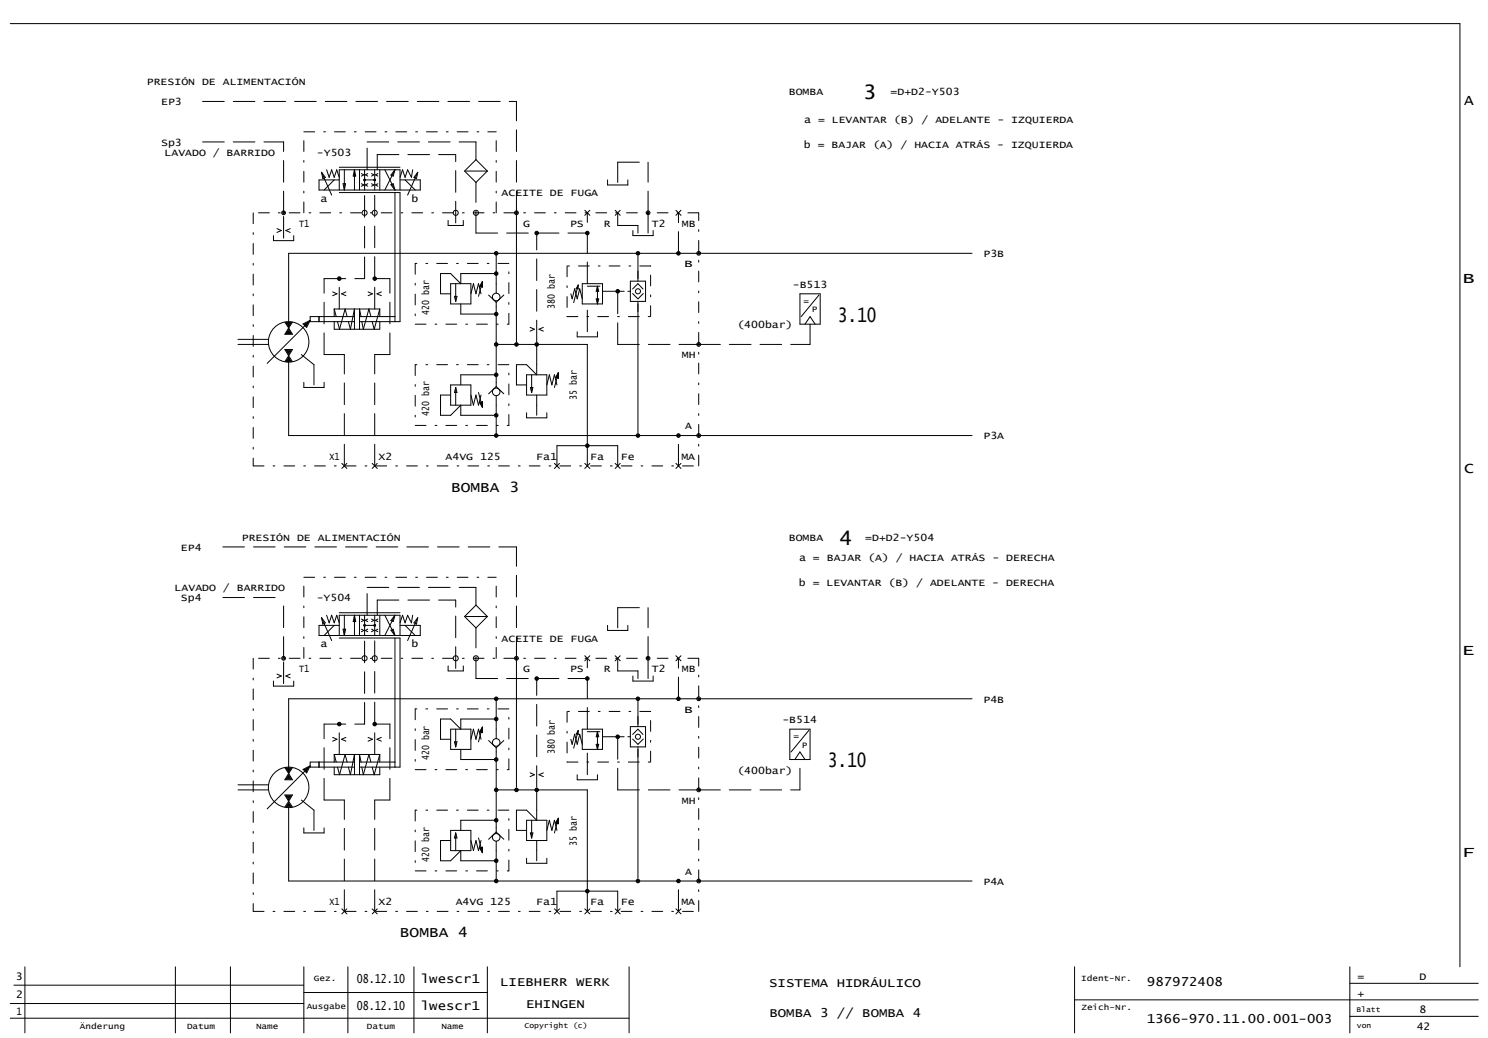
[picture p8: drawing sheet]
<svg xmlns="http://www.w3.org/2000/svg" width="582mm" height="406mm" viewBox="0 0 582 406" stroke-linecap="round" stroke-linejoin="round" font-family="sans-serif">
<g fill="none" stroke="#000" stroke-width=".39">
<path d="M4 9.2h567v369M125.8 67.4l1.5 2-1 .5zM125.8 67.4l3.9 8.9M127.8 66.4l.9 3 1-3 1 3 1-3 1 3M130.7 70.4l-3.9 3.9M132.7 70.4h-7.9v3.9h39.6v-3.9h-7.9M132.7 74.3v-7.9h23.8v7.9M132.7 75.3h23.8v50.5h-15.9M132.7 65.4h23.8M134.2 71.9h1l-.5 2.4zM134.7 66.4v7.9M138.6 66.4v7.9"/>
<path d="M138.6 66.4l.5 2.5h-1zM140.6 66.4v7.9M141.4 67.9l.9 .5-.9 .5M141.4 71.9l.9 .4-.9 .5M142.6 66.4v7.9M142.6 70.4h4M143.8 67.9l-.9 .5 .9 .5M143.8 71.9l-.9 .4 .9 .5M145.3 67.9l1 .5-1 .5M145.3 71.9l1 .4-1 .5M146.6 66.4v7.9M147.8 67.9l-.9 .5 .9 .5"/>
<path d="M147.8 71.9l-.9 .4 .9 .5M148.5 66.4v7.9M150.5 66.4l4 7.9M152.9 72.3l.9-.4 .7 2.4zM154.5 75.3v50.5M154.5 66.4l-.7 2.5-.9-.4zM154.5 66.4l-4 7.9M158.4 70.4l4 3.9M161.4 66.4l-.5 3-1.5-3-1 3-.9-3-1 3M163.4 67.4l-.5 2.5-1-.5zM163.4 67.4l-4 8.9M186.2 62.4l4.4 4.5-4.4 4.5-4.5-4.5z"/>
<path d="M237.6 70.4v1.9h8v-1.9M107 92.1v2h7.9v-2M108.3 89.4l1.7 .8-1.7 .7M113.5 89.4l-1.7 .8 1.7 .7M175.3 86.2v2h5.9v-2M194.1 99.1v15.6M202 83.2v50.5M228.7 82.2l2 2M230.7 82.2l-2 2M240.6 82.2l2 2M242.6 82.2l-2 2M247.5 90.2v1.9h8v-1.9"/>
<path d="M264.4 82.2l1.9 2M266.3 82.2l-1.9 2M380.2 99.1h-267.3v29.2M130.1 114.2l1.7 .7-1.7 .8M135.3 114.2l-1.7 .7 1.7 .8M144 114.2l1.7 .7-1.7 .8M149.2 114.2l-1.7 .7 1.7 .8M176.3 111h7.9v7.9h-7.9zM177.7 115.9h1l-.5 2zM178.2 111v6.9M180.2 118.9v3.9h13.9M184.2 114.9l1-3.9 1 3.9 .9-3.9 1 3.9"/>
<path d="M188.7 110.2v2.1l-1.1-.3zM188.7 110.2l-1.6 5.7M188.7 110.2l-.9 1.8 .8 .2-.1-1.4-.4 1.1 .4 .1-.1-.7M191.1 115.4l3 2.8M194.1 107h-13.9v4M194.1 118.2v33M197 115.4l-2.9 2.8M223.3 114.9l.5 2 1-4 1 4 1-4 .9 4M226.2 111.6l-.8 1.2 .8 .2v-1.5l-1.8 6.9M227.7 111h8v7.9h-8zM229.7 111.9h5M233.2 116.9h1l-.5 2z"/>
<path d="M233.7 111.9v7M233.7 111.9l.5 2h-1zM245.6 113.9h1M246.6 110h5.9v7.9h-5.9zM247.4 114.8l2.1 2.1 2.1-2.1M247.4 113l2.1-2 2 2M249.5 100.1v9.9M249.5 117.9v51.5M312.9 114.9h7.9v11.9h-7.9zM320.3 115.4l-6.9 8.4M93.1 134.7h11.9M93.1 132.7h11.9"/>
<path d="M111.4 136.7h3l-1.5 2.5zM111.4 126l1.5 2.3M111.8 126.1h2.2l-1.1 1.7zM111.9 137h2l-1 1.6zM112.3 126.4h1.2l-.6 .8zM112.4 137.3h1l-.5 .7zM112.7 137.5l.2 .2 .2-.2h-.3M112.8 126.7h.2zM112.9 139.8l1 1.6h-2zM112.9 128.3l1.5 2.5h-3zM112.9 128.9l1 1.6h-2zM112.9 129.5l.5 .7h-1z"/>
<path d="M112.9 129.8l.2 .2h-.4zM112.9 139.2l1.5 2.3M112.9 139.2l-1.5 2.3M114.4 126l-1.5 2.3M118.5 126.7l2.8-1.4-1.4 2.8zM119 126.8l1.6-.8-.8 1.6zM119.5 126.9l.4-.2-.2 .5zM121.3 125.3l-16.8 16.8M124.8 123.8v2M130.7 125.8v3h17.8v-3M130.7 120.9v2.9M130.7 120.9l.8 2.9"/>
<path d="M130.7 120.9h17.8M135.8 123.8l-.8-2.9-2.2 7.9-.8-3M136.3 125.8l.8 3 1.5-7.9v7.9M138.6 123.8h-17.3v2h17.3M140.6 123.8h13.9M141.2 123.8l-.6-2.9v7.9M145.1 123.8l-.8-2.9-2.2 7.9-.6-3M148.5 120.9v2.9M148.5 120.9l-2.1 7.9-.8-3M194.1 134.7h35.6v47.5M207.3 128l1.7 .8-1.7 .7M209.9 134.7v11.9"/>
<path d="M212.5 128l-1.7 .8 1.7 .7M225.8 129.8v1.9h7.9v-1.9M314.9 126.8l1.9-3 2 3M112.9 141.6v28.8h267.3M112.9 140.3l.5 .8h-1zM112.9 140.6l.2 .3h-.4zM118.8 149.6v1.9h8v-1.9M176.3 150.6h7.9v7.9h-7.9zM178.2 151.5v7M178.2 151.5l.5 2h-1zM180.2 158.5v3.9h13.9M184.2 154.5l1 4 1-4 .9 4 1-4"/>
<path d="M187.1 153.5l1.6 5.8M187.6 157.4l1.1-.3v2.2zM188.4 158.1l.1-.6-.4 .1 .4 1 .1-1.3-.8 .2 .9 1.8M194.1 146.6h-13.9v4M194.1 154.8v15.6M194.1 151.2l2.9 2.8M194.1 151.2l-3 2.8M206 146.6h7.9v7.9h-7.9zM207.4 151.5h1l-.5 2zM207.9 146.6v6.9M209.9 154.5v7.9M213.9 150.6l1-4 1 4 .9-4 1 4"/>
<path d="M218.4 145.8v2.2l-1.1-.3zM218.4 145.8l-1.6 5.7M218.4 145.8l-.9 1.8 .8 .2-.1-1.4-.4 1.1 .4 .1-.1-.6M206 161.4v2h7.9v-2M133.7 181.2l2 2M135.7 181.2l-2 2M145.6 181.2l2 2M147.6 181.2l-2 2M216.8 181.2l2 2M217.8 182.2v-7.9h23.8v7.9M218.8 181.2l-2 2M228.7 181.2l2 2"/>
<path d="M230.7 181.2l-2 2M240.6 181.2l2 2M242.6 181.2l-2 2M264.4 181.2l1.9 2M266.3 181.2l-1.9 2M132.7 239.7h23.8M186.2 236.7l4.4 4.4-4.4 4.5-4.5-4.5zM125.8 241.6l1.5 2-1 .5zM125.8 241.6l3.9 8.9M127.8 240.6l.9 3 1-3 1 3 1-3 1 3M130.7 244.6l-3.9 4M132.7 244.6h-7.9v4h39.6v-4h-7.9"/>
<path d="M132.7 248.6v-8h23.8v8M132.7 249.6h23.8v50.4h-15.9M134.2 246.1h1l-.5 2.5zM134.7 240.6v8M138.6 240.6v8M138.6 240.6l.5 2.5h-1zM140.6 240.6v8M141.4 242.1l.9 .5-.9 .5M141.4 246.1l.9 .5-.9 .5M142.6 244.6h4M142.6 240.6v8M143.8 242.1l-.9 .5 .9 .5"/>
<path d="M143.8 246.1l-.9 .5 .9 .5M145.3 242.1l1 .5-1 .5M145.3 246.1l1 .5-1 .5M146.6 240.6v8M147.8 242.1l-.9 .5 .9 .5M147.8 246.1l-.9 .5 .9 .5M148.5 240.6v8M150.5 240.6l4 8M152.9 246.5l.9-.4 .7 2.5zM154.5 240.6l-.7 2.5-.9-.4zM154.5 240.6l-4 8M154.5 249.6v50.4"/>
<path d="M158.4 244.6l4 4M161.4 240.6l-.5 3-1.5-3-1 3-.9-3-1 3M163.4 241.6l-.5 2.5-1-.5zM163.4 241.6l-4 8.9M202 257.5v50.5M228.7 256.5l2 2M230.7 256.5l-2 2M237.6 244.6v2h8v-2M240.6 256.5l2 2M242.6 256.5l-2 2M264.4 256.5l1.9 2M266.3 256.5l-1.9 2"/>
<path d="M107 266.4v2h7.9v-2M108.3 263.7l1.7 .7-1.7 .8M113.5 263.7l-1.7 .7 1.7 .8M175.3 260.4v2h5.9v-2M194.1 273.3v15.6M247.5 264.4v2h8v-2M249.5 274.3v9.9M380.2 273.3h-267.3v29.2M121.3 299.6l-16.8 16.8M124.8 298.1v1.9M130.1 288.4l1.7 .8-1.7 .7M130.7 295.1v3"/>
<path d="M130.7 295.1l.8 3M130.7 295.1h17.8M135.3 288.4l-1.7 .8 1.7 .7M135.8 298.1l-.8-3-2.2 7.9-.8-3M138.6 298.1h-17.3v1.9h17.3M140.6 298.1h13.9M141.2 298.1l-.6-3v7.9M144 288.4l1.7 .8-1.7 .7M145.1 298.1l-.8-3-2.2 7.9-.6-3M148.5 295.1v3M148.5 295.1l-2.1 7.9-.8-3M149.2 288.4l-1.7 .8 1.7 .7"/>
<path d="M176.3 285.2h7.9v7.9h-7.9zM177.7 290.1h1l-.5 2zM178.2 285.2v6.9M180.2 293.1v4h13.9M184.2 289.2l1-4 1 4 .9-4 1 4M188.7 284.4v2.2l-1.1-.3zM188.7 284.4l-1.6 5.7M188.7 284.4l-.9 1.8 .8 .2-.1-1.4-.4 1.1 .4 .1-.1-.6M191.1 289.7l3 2.8M194.1 281.2h-13.9v4M194.1 292.5v32.9M197 289.7l-2.9 2.8"/>
<path d="M223.3 289.2l.5 1.9 1-3.9 1 3.9 1-3.9 .9 3.9M226.2 285.8l-.8 1.3 .8 .2v-1.6l-1.8 6.9M227.7 285.2h8v7.9h-8zM229.7 286.2h5M233.2 291.1h1l-.5 2zM233.7 286.2l.5 2h-1zM233.7 286.2v6.9M245.6 288.2h1M246.6 284.2h5.9v7.9h-5.9zM247.4 289.1l2.1 2 2.1-2M247.4 287.3l2.1-2.1 2 2.1M249.5 292.1v51.5"/>
<path d="M308.9 285.2h7.9v11.9h-7.9zM310.9 297.1l2-3 2 3M316.3 285.7l-6.9 8.4M93.1 309h11.9M93.1 307h11.9M111.4 310.9h3l-1.5 2.5zM111.4 300.2l1.5 2.3M111.8 300.3h2.2l-1.1 1.7zM111.9 311.2h2l-1 1.6zM112.3 300.6h1.2l-.6 .8zM112.4 311.5h1l-.5 .7zM112.7 311.7l.2 .2 .2-.2h-.3"/>
<path d="M112.7 304.2l.2-.2 .2 .2zM112.8 300.9h.2zM112.9 315.9v28.7h267.3M112.9 314l1 1.6h-2zM112.9 314.5l.5 .8h-1zM112.9 314.8l.2 .3h-.4zM112.9 302.5l1.5 2.5h-3zM112.9 303.1l1 1.6h-2zM112.9 303.7l.5 .7h-1zM112.9 313.4l1.5 2.3M112.9 313.4l-1.5 2.3M114.4 300.2l-1.5 2.3"/>
<path d="M118.5 300.9l2.8-1.3-1.4 2.7zM119 301l1.6-.8-.8 1.6zM119.5 301.1l.4-.2-.2 .5zM130.7 300v3h17.8v-3M136.3 300l.8 3 1.5-7.9v7.9M194.1 309h35.6v47.5M207.3 302.3l1.7 .7-1.7 .8M209.9 309v11.8M212.5 302.3l-1.7 .7 1.7 .8M225.8 303v2h7.9v-2M118.8 323.8v2h8v-2M176.3 324.8h7.9v7.9h-7.9z"/>
<path d="M178.2 325.8v6.9M178.2 325.8l.5 2h-1zM180.2 332.7v4h13.9M184.2 328.8l1 3.9 1-3.9 .9 3.9 1-3.9M187.1 327.8l1.6 5.7M187.6 331.7l1.1-.4v2.2zM188.4 332.4l.1-.7-.4 .1 .4 1.1 .1-1.4-.8 .2 .9 1.8M194.1 320.8h-13.9v4M194.1 329v15.6M194.1 325.4l2.9 2.9M194.1 325.4l-3 2.9M206 320.8h7.9v8h-7.9z"/>
<path d="M206 335.7v2h7.9v-2M207.4 325.8h1l-.5 2zM207.9 320.8v7M209.9 328.8v7.9M213.9 324.8l1-4 1 4 .9-4 1 4M218.4 320v2.2l-1.1-.3zM218.4 320l-1.6 5.8M218.4 320l-.9 1.8 .8 .3-.1-1.4-.4 1 .4 .1-.1-.6M133.7 355.5l2 2M135.7 355.5l-2 2M145.6 355.5l2 2M147.6 355.5l-2 2"/>
<path d="M216.8 355.5l2 2M217.8 356.5v-7.9h23.8v7.9M218.8 355.5l-2 2M228.7 355.5l2 2M230.7 355.5l-2 2M240.6 355.5l2 2M242.6 355.5l-2 2M264.4 355.5l1.9 2M266.3 355.5l-1.9 2M9.7 378.2v25.8M68.6 378.2v25.8M90.1 378.2v25.8"/>
<path d="M118.8 378.2v25.8M136.1 378.2v25.8M161.9 378.2v25.8M190.6 378.2v25.8M246.1 378.2v25.8M420.3 378.2v25.8M528 378.2v25.8M4 398.3h242.1M4 392.5h114.8M5.4 385.3h113.4M118.8 388.2h71.8M420.3 391.1h157.9"/>
<path d="M528 397.5h50.2M528 384.6h50.2"/>
<circle cx="142.6" cy="70.4" r=".35"/>
<circle cx="142.6" cy="70.4" r=".1"/>
<circle cx="142.6" cy="70.4" r=".25"/>
<circle cx="146.6" cy="70.4" r=".35"/>
<circle cx="146.6" cy="70.4" r=".25"/>
<circle cx="146.6" cy="70.4" r=".1"/>
<circle cx="110.9" cy="83.2" r=".74"/>
<circle cx="110.9" cy="83.2" r=".37"/>
<circle cx="142.6" cy="83.2" r=".99"/>
<circle cx="146.6" cy="83.2" r=".99"/>
<circle cx="178.2" cy="83.2" r=".99"/>
<circle cx="186.2" cy="83.2" r=".99"/>
<circle cx="194.1" cy="99.1" r=".69"/>
<circle cx="194.1" cy="99.1" r=".5"/>
<circle cx="194.1" cy="99.1" r=".2"/>
<circle cx="202" cy="83.2" r=".74"/>
<circle cx="202" cy="83.2" r=".37"/>
<circle cx="209.9" cy="91.2" r=".69"/>
<circle cx="209.9" cy="91.2" r=".5"/>
<circle cx="209.9" cy="91.2" r=".2"/>
<circle cx="229.7" cy="91.2" r=".69"/>
<circle cx="229.7" cy="91.2" r=".5"/>
<circle cx="229.7" cy="91.2" r=".2"/>
<circle cx="249.5" cy="99.1" r=".5"/>
<circle cx="249.5" cy="99.1" r=".69"/>
<circle cx="249.5" cy="99.1" r=".2"/>
<circle cx="253.5" cy="83.2" r=".74"/>
<circle cx="253.5" cy="83.2" r=".37"/>
<circle cx="265.4" cy="99.1" r=".5"/>
<circle cx="265.4" cy="99.1" r=".69"/>
<circle cx="265.4" cy="99.1" r=".2"/>
<circle cx="273.3" cy="99.1" r=".74"/>
<circle cx="273.3" cy="99.1" r=".37"/>
<circle cx="132.7" cy="109" r=".5"/>
<circle cx="132.7" cy="109" r=".69"/>
<circle cx="132.7" cy="109" r=".2"/>
<circle cx="146.6" cy="109" r=".5"/>
<circle cx="146.6" cy="109" r=".69"/>
<circle cx="146.6" cy="109" r=".2"/>
<circle cx="194.1" cy="116.2" r="1.49"/>
<circle cx="194.1" cy="107" r=".69"/>
<circle cx="194.1" cy="107" r=".5"/>
<circle cx="194.1" cy="107" r=".2"/>
<circle cx="241.6" cy="113.9" r=".5"/>
<circle cx="241.6" cy="113.9" r=".69"/>
<circle cx="241.6" cy="113.9" r=".2"/>
<circle cx="249.5" cy="113.9" r=".99"/>
<circle cx="112.9" cy="133.7" r="7.9"/>
<circle cx="194.1" cy="134.7" r=".69"/>
<circle cx="194.1" cy="122.8" r=".69"/>
<circle cx="194.1" cy="122.8" r=".5"/>
<circle cx="194.1" cy="134.7" r=".5"/>
<circle cx="194.1" cy="122.8" r=".2"/>
<circle cx="194.1" cy="134.7" r=".2"/>
<circle cx="202" cy="134.7" r=".69"/>
<circle cx="202" cy="134.7" r=".5"/>
<circle cx="202" cy="134.7" r=".2"/>
<circle cx="209.9" cy="134.7" r=".69"/>
<circle cx="209.9" cy="134.7" r=".5"/>
<circle cx="209.9" cy="134.7" r=".2"/>
<circle cx="273.3" cy="134.7" r=".37"/>
<circle cx="273.3" cy="134.7" r=".74"/>
<circle cx="194.1" cy="153.3" r="1.49"/>
<circle cx="194.1" cy="146.6" r=".69"/>
<circle cx="194.1" cy="146.6" r=".5"/>
<circle cx="194.1" cy="146.6" r=".2"/>
<circle cx="194.1" cy="162.4" r=".69"/>
<circle cx="194.1" cy="170.4" r=".69"/>
<circle cx="194.1" cy="162.4" r=".5"/>
<circle cx="194.1" cy="170.4" r=".5"/>
<circle cx="194.1" cy="170.4" r=".2"/>
<circle cx="194.1" cy="162.4" r=".2"/>
<circle cx="229.7" cy="174.3" r=".69"/>
<circle cx="229.7" cy="174.3" r=".5"/>
<circle cx="229.7" cy="174.3" r=".2"/>
<circle cx="249.5" cy="170.4" r=".5"/>
<circle cx="249.5" cy="170.4" r=".69"/>
<circle cx="249.5" cy="170.4" r=".2"/>
<circle cx="265.4" cy="170.4" r=".5"/>
<circle cx="265.4" cy="170.4" r=".69"/>
<circle cx="265.4" cy="170.4" r=".2"/>
<circle cx="273.3" cy="170.4" r=".37"/>
<circle cx="273.3" cy="170.4" r=".74"/>
<circle cx="110.9" cy="257.5" r=".74"/>
<circle cx="110.9" cy="257.5" r=".37"/>
<circle cx="142.6" cy="257.5" r=".99"/>
<circle cx="142.6" cy="244.6" r=".35"/>
<circle cx="142.6" cy="244.6" r=".25"/>
<circle cx="142.6" cy="244.6" r=".1"/>
<circle cx="146.6" cy="257.5" r=".99"/>
<circle cx="146.6" cy="244.6" r=".35"/>
<circle cx="146.6" cy="244.6" r=".25"/>
<circle cx="146.6" cy="244.6" r=".1"/>
<circle cx="178.2" cy="257.5" r=".99"/>
<circle cx="186.2" cy="257.5" r=".99"/>
<circle cx="202" cy="257.5" r=".74"/>
<circle cx="202" cy="257.5" r=".37"/>
<circle cx="253.5" cy="257.5" r=".74"/>
<circle cx="253.5" cy="257.5" r=".37"/>
<circle cx="194.1" cy="273.3" r=".69"/>
<circle cx="194.1" cy="273.3" r=".5"/>
<circle cx="194.1" cy="273.3" r=".2"/>
<circle cx="209.9" cy="265.4" r=".69"/>
<circle cx="209.9" cy="265.4" r=".5"/>
<circle cx="209.9" cy="265.4" r=".2"/>
<circle cx="229.7" cy="265.4" r=".69"/>
<circle cx="229.7" cy="265.4" r=".5"/>
<circle cx="229.7" cy="265.4" r=".2"/>
<circle cx="249.5" cy="273.3" r=".5"/>
<circle cx="249.5" cy="273.3" r=".69"/>
<circle cx="249.5" cy="273.3" r=".2"/>
<circle cx="265.4" cy="273.3" r=".5"/>
<circle cx="265.4" cy="273.3" r=".69"/>
<circle cx="265.4" cy="273.3" r=".2"/>
<circle cx="273.3" cy="273.3" r=".37"/>
<circle cx="273.3" cy="273.3" r=".74"/>
<circle cx="132.7" cy="283.2" r=".5"/>
<circle cx="132.7" cy="283.2" r=".69"/>
<circle cx="132.7" cy="283.2" r=".2"/>
<circle cx="146.6" cy="283.2" r=".5"/>
<circle cx="146.6" cy="283.2" r=".69"/>
<circle cx="146.6" cy="283.2" r=".2"/>
<circle cx="194.1" cy="290.4" r="1.49"/>
<circle cx="194.1" cy="281.2" r=".69"/>
<circle cx="194.1" cy="297.1" r=".69"/>
<circle cx="194.1" cy="281.2" r=".5"/>
<circle cx="194.1" cy="297.1" r=".5"/>
<circle cx="194.1" cy="297.1" r=".2"/>
<circle cx="194.1" cy="281.2" r=".2"/>
<circle cx="241.6" cy="288.2" r=".5"/>
<circle cx="241.6" cy="288.2" r=".69"/>
<circle cx="241.6" cy="288.2" r=".2"/>
<circle cx="249.5" cy="288.2" r=".99"/>
<circle cx="112.9" cy="308" r="7.9"/>
<circle cx="194.1" cy="309" r=".69"/>
<circle cx="194.1" cy="309" r=".5"/>
<circle cx="194.1" cy="309" r=".2"/>
<circle cx="202" cy="309" r=".69"/>
<circle cx="202" cy="309" r=".5"/>
<circle cx="202" cy="309" r=".2"/>
<circle cx="209.9" cy="309" r=".69"/>
<circle cx="209.9" cy="309" r=".5"/>
<circle cx="209.9" cy="309" r=".2"/>
<circle cx="273.3" cy="309" r=".37"/>
<circle cx="273.3" cy="309" r=".74"/>
<circle cx="194.1" cy="327.5" r="1.49"/>
<circle cx="194.1" cy="336.7" r=".69"/>
<circle cx="194.1" cy="320.8" r=".69"/>
<circle cx="194.1" cy="336.7" r=".5"/>
<circle cx="194.1" cy="320.8" r=".5"/>
<circle cx="194.1" cy="320.8" r=".2"/>
<circle cx="194.1" cy="336.7" r=".2"/>
<circle cx="194.1" cy="344.6" r=".69"/>
<circle cx="194.1" cy="344.6" r=".5"/>
<circle cx="194.1" cy="344.6" r=".2"/>
<circle cx="229.7" cy="348.6" r=".69"/>
<circle cx="229.7" cy="348.6" r=".5"/>
<circle cx="229.7" cy="348.6" r=".2"/>
<circle cx="249.5" cy="344.6" r=".5"/>
<circle cx="249.5" cy="344.6" r=".69"/>
<circle cx="249.5" cy="344.6" r=".2"/>
<circle cx="265.4" cy="344.6" r=".5"/>
<circle cx="265.4" cy="344.6" r=".69"/>
<circle cx="265.4" cy="344.6" r=".2"/>
<circle cx="273.3" cy="344.6" r=".74"/>
<circle cx="273.3" cy="344.6" r=".37"/>
</g>
<g fill="none" stroke="#000" stroke-width=".39" stroke-dasharray="8.5 3.5">
<path d="M79.2 39.7h122.8M79.2 55.5h31.7M143.6 55.5h42.6M143.6 66.4v-10.9M147.6 66.4v-5.9M147.6 60.5h30.6M186.2 62.4v-6.9M190.6 66.9h-8.9M241.6 71.4v-8M241.6 63.4h11.9M110.9 93.1v-9.9M110.9 83.2v-27.7"/>
<path d="M178.2 87.2v-26.7M186.2 91.2v-19.8M186.2 91.2h43.5M202 83.2v-43.5M241.6 88.2v-5M241.6 88.2h7.9M249.5 91.2v-3M253.5 91.2v-8M253.5 83.2v-19.8M265.4 99.1v-15.9M126.8 109h15.8M142.6 109v-33.7"/>
<path d="M146.6 109h5.9M172.3 114.9v-7.9M172.3 107h4M176.3 107l3.9 4M176.3 114.9h-4M229.7 111v-27.8M235.7 113.9h9.9M117.8 138.7l5 3.9M126.8 138.7v-29.7M126.8 138.7h7.9M132.7 120.9v-11.9M146.6 120.9v-45.6"/>
<path d="M146.6 138.7h5.9M152.5 138.7v-29.7M209.9 133.7v-42.5M229.7 129.8v-10.9M241.6 134.7v-20.8M241.6 134.7h31.7M273.3 134.7h43.5M316.8 134.7v-7.9M122.8 150.6v-8M172.3 154.5v7.9M176.3 154.5h-4M202 150.6v-8"/>
<path d="M202 142.6h4M206 142.6l3.9 4M206 150.6h-4M172.3 162.4h4M176.3 162.4l3.9-3.9M134.7 182.2v-43.5M146.6 182.2v-43.5M265.4 182.2v-11.8M87.2 213.9h114.8M87.2 233.7h23.7M143.6 229.8h42.6M147.6 234.7h30.6"/>
<path d="M186.2 236.7v-6.9M241.6 237.7h11.9M110.9 257.5v-23.8M143.6 240.6v-10.8M147.6 240.6v-5.9M190.6 241.1h-8.9M202 257.5v-43.6M241.6 245.6v-7.9M253.5 257.5v-19.8M110.9 267.4v-9.9M178.2 261.4v-26.7M186.2 265.4v-19.8"/>
<path d="M186.2 265.4h43.5M241.6 262.4v-4.9M241.6 262.4h7.9M249.5 265.4v-3M253.5 265.4v-7.9M265.4 273.3v-15.8M126.8 283.2h15.8M132.7 295.1v-11.9M142.6 283.2v-33.6M146.6 295.1v-45.5M146.6 283.2h5.9M172.3 289.2v-8"/>
<path d="M172.3 281.2h4M176.3 281.2l3.9 4M176.3 289.2h-4M229.7 285.2v-27.7M235.7 288.2h9.9M117.8 312.9l5 4M126.8 312.9v-29.7M126.8 312.9h7.9M146.6 312.9h5.9M152.5 312.9v-29.7M202 316.9h4M206 316.9l3.9 3.9"/>
<path d="M209.9 308v-42.6M229.7 303v-9.9M241.6 309v-20.8M241.6 309h31.7M273.3 309h39.6M312.9 309v-11.9M122.8 324.8v-7.9M172.3 328.8v7.9M172.3 336.7h4M176.3 336.7l3.9-4M176.3 328.8h-4M202 324.8v-7.9"/>
<path d="M206 324.8h-4M134.7 356.5v-43.6M146.6 356.5v-43.6M265.4 356.5v-11.9"/>
</g>
<g fill="none" stroke="#000" stroke-width=".39" stroke-dasharray="4.2 3.5 .7 3.5">
<path d="M118.8 51.6h75.3M99 83.2v99M118.8 83.2v-31.6M194.1 83.2v-31.6M273.3 83.2h-174.3M162.4 103v23.8M199 103h-36.6M221.8 104v19.8M254.5 104h-32.7M162.4 126.8h36.6M199 126.8v-23.8M221.8 123.8h32.7"/>
<path d="M254.5 123.8v-19.8M162.4 142.6v23.8M199 142.6h-36.6M162.4 166.4h36.6M199 166.4v-23.8M99 182.2h174.3M273.3 182.2v-99M118.8 225.8h75.3M99 257.5v99M118.8 257.5v-31.7M194.1 257.5v-31.7M273.3 257.5h-174.3"/>
<path d="M162.4 277.3v23.7M199 277.3h-36.6M221.8 278.3v19.8M254.5 278.3h-32.7M221.8 298.1h32.7M254.5 298.1v-19.8M162.4 301h36.6M162.4 316.9v23.7M199 301v-23.7M199 316.9h-36.6M99 356.5h174.3M162.4 340.6h36.6"/>
<path d="M199 340.6v-23.7M273.3 356.5v-99"/>
</g>
<g font-size="7.8">
<text x="337.6" y="38.8">3</text>
<text x="327.7" y="125.9">3.10</text>
<text x="328.2" y="213">4</text>
<text x="323.8" y="300.2">3.10</text>
</g>
<g font-size="5.7">
<text x="572.7" y="40.9">A</text>
<text x="572" y="110.5">B</text>
<text x="572.7" y="185.2">C</text>
<text x="571.9" y="256.2">E</text>
<text x="571.8" y="335.2">F</text>
</g>
<g font-size="5.6">
<text x="176.4" y="192.4">BOMBA 3</text>
<text x="156.4" y="366.6">BOMBA 4</text>
</g>
<g font-size="4.9">
<text x="139.5" y="384.4">08.12.10</text>
<text x="164.6" y="384.4">lwescr1</text>
<text x="195.6" y="385.8">LIEBHERR WERK</text>
<text x="300.8" y="386.1">SISTEMA HIDRÁULICO</text>
<text x="448.6" y="385.8">987972408</text>
<text x="139.5" y="395.1">08.12.10</text>
<text x="164.6" y="395.1">lwescr1</text>
<text x="205.7" y="394.4">EHINGEN</text>
<text x="300.9" y="397.6">BOMBA 3 // BOMBA 4</text>
<text x="448.5" y="400.2">1366-970.11.00.001-003</text>
</g>
<g font-size="4.1">
<text x="6.2" y="383.3">3</text>
<text x="530.9" y="383.3">=</text>
<text x="555.3" y="383.3">D</text>
<text x="530.9" y="389.8">+</text>
<text x="6.3" y="390.5">2</text>
<text x="6.4" y="397">1</text>
<text x="555.3" y="396.3">8</text>
<text x="554.1" y="402.7">42</text>
</g>
<g font-size="3.9">
<text x="57.4" y="33.3">PRESIÓN DE ALIMENTACIÓN</text>
<text x="63" y="41.2">EP3</text>
<text x="308.5" y="37.3">BOMBA</text>
<text x="348.3" y="37.3">=D+D2-Y503</text>
<text x="314.6" y="48.1">a = LEVANTAR (B) / ADELANTE - IZQUIERDA</text>
<text x="63" y="57.1">Sp3</text>
<text x="314.5" y="58">b = BAJAR (A) / HACIA ATRÁS - IZQUIERDA</text>
<text x="64.4" y="61">LAVADO / BARRIDO</text>
<text x="124" y="61">-Y503</text>
<text x="196.2" y="76.9">ACEITE DE FUGA</text>
<text x="125.4" y="78.8">a</text>
<text x="161" y="78.8">b</text>
<text x="117" y="88.7">T1</text>
<text x="204.6" y="88.7">G</text>
<text x="223" y="88.7">PS</text>
<text x="236.1" y="88.7">R</text>
<text x="254.9" y="88.7">T2</text>
<text x="266.7" y="88.7">MB</text>
<text x="384.7" y="100.6">P3B</text>
<text x="267.6" y="104.6">B</text>
<text x="310.1" y="112.5">-B513</text>
<text x="167.9" y="123.1" transform="rotate(-90 167.9 123.1)">420 bar</text>
<text x="217" y="120.9" transform="rotate(-90 217 120.9)">380 bar</text>
<text x="288.4" y="128.3">(400bar)</text>
<text x="266.7" y="140.2">MH</text>
<text x="225.7" y="156.5" transform="rotate(-90 225.7 156.5)">35 bar</text>
<text x="167.9" y="162.7" transform="rotate(-90 167.9 162.7)">420 bar</text>
<text x="268" y="167.9">A</text>
<text x="384.7" y="171.9">P3A</text>
<text x="128.9" y="179.8">X1</text>
<text x="148.1" y="179.8">X2</text>
<text x="174.3" y="179.8">A4VG 125</text>
<text x="209.7" y="179.8">Fa1</text>
<text x="230.8" y="179.8">Fa</text>
<text x="242.8" y="179.8">Fe</text>
<text x="266.5" y="179.8">MA</text>
<text x="70.7" y="215.5">EP4</text>
<text x="94.6" y="211.5">PRESIÓN DE ALIMENTACIÓN</text>
<text x="308.5" y="211.5">BOMBA</text>
<text x="338.4" y="211.5">=D+D2-Y504</text>
<text x="312.6" y="219.4">a = BAJAR (A) / HACIA ATRÁS - DERECHA</text>
<text x="68.3" y="231.3">LAVADO / BARRIDO</text>
<text x="312.5" y="229.3">b = LEVANTAR (B) / ADELANTE - DERECHA</text>
<text x="70.7" y="235.3">Sp4</text>
<text x="123.9" y="235.3">-Y504</text>
<text x="196.2" y="251.1">ACEITE DE FUGA</text>
<text x="125.4" y="253.1">a</text>
<text x="161" y="253.1">b</text>
<text x="117" y="263">T1</text>
<text x="204.6" y="263">G</text>
<text x="223" y="263">PS</text>
<text x="236.1" y="263">R</text>
<text x="254.9" y="263">T2</text>
<text x="266.7" y="263">MB</text>
<text x="384.7" y="274.9">P4B</text>
<text x="267.6" y="278.8">B</text>
<text x="306" y="282.8">-B514</text>
<text x="167.9" y="297.4" transform="rotate(-90 167.9 297.4)">420 bar</text>
<text x="217" y="295.1" transform="rotate(-90 217 295.1)">380 bar</text>
<text x="288.4" y="302.6">(400bar)</text>
<text x="266.7" y="314.5">MH</text>
<text x="225.7" y="330.8" transform="rotate(-90 225.7 330.8)">35 bar</text>
<text x="167.9" y="337" transform="rotate(-90 167.9 337)">420 bar</text>
<text x="268" y="342.2">A</text>
<text x="384.7" y="346.1">P4A</text>
<text x="128.9" y="354.1">X1</text>
<text x="148.1" y="354.1">X2</text>
<text x="178.2" y="354.1">A4VG 125</text>
<text x="209.7" y="354.1">Fa1</text>
<text x="230.8" y="354.1">Fa</text>
<text x="242.8" y="354.1">Fe</text>
<text x="266.5" y="354.1">MA</text>
</g>
<g font-size="3.4">
<text x="314.3" y="118.7">=</text>
<text x="317.6" y="122.2">P</text>
<text x="310.3" y="289">=</text>
<text x="313.6" y="292.5">P</text>
</g>
<g font-size="3.2">
<text x="122.7" y="383.7">Gez.</text>
<text x="422.9" y="383.7">Ident-Nr.</text>
<text x="120" y="394.5">Ausgabe</text>
<text x="423" y="395.2">Zeich-Nr.</text>
<text x="31.3" y="402.4">Änderung</text>
<text x="73.1" y="402.4">Datum</text>
<text x="100.1" y="402.4">Name</text>
<text x="143.5" y="402.4">Datum</text>
<text x="172.6" y="402.4">Name</text>
</g>
<g font-size="2.9">
<text x="530.5" y="395.8">Blatt</text>
<text x="205.1" y="402.3">Copyright (c)</text>
<text x="530.7" y="402.3">von</text>
</g>
</svg>
